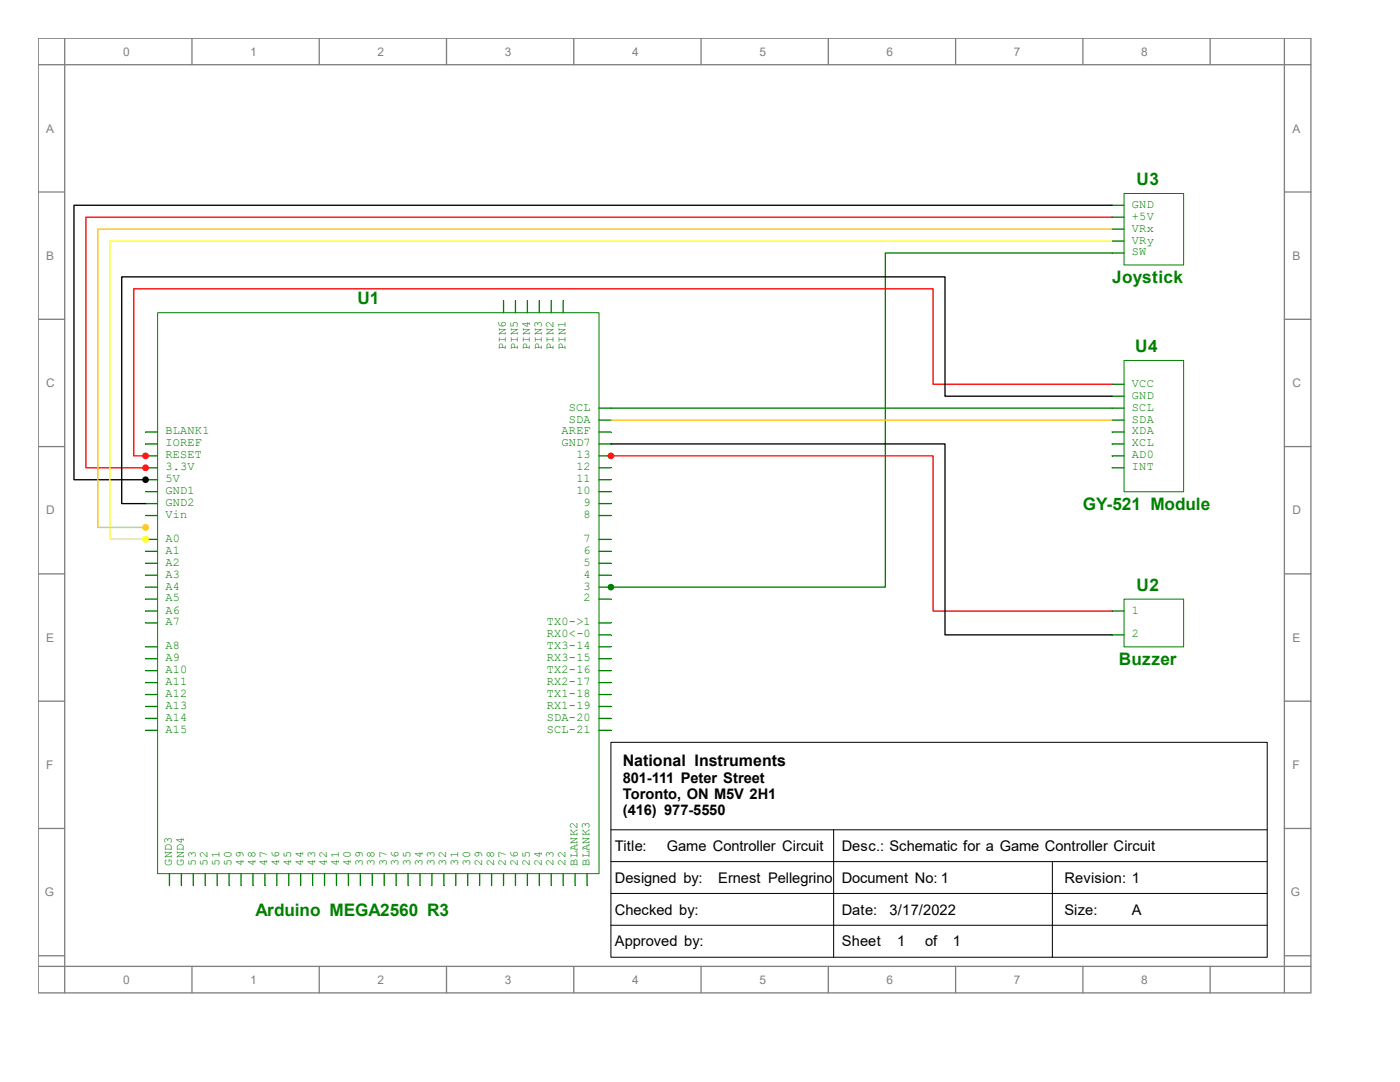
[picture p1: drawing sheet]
<svg xmlns="http://www.w3.org/2000/svg" width="279mm" height="216mm" viewBox="0 0 279 216" stroke-linecap="round" stroke-linejoin="round" font-family="sans-serif">
<g fill="none" stroke="#808080" stroke-width=".26">
<path d="M7.6 7.6h254v190.5h-254zM7.6 12.9h254M12.9 7.6v190.5M38.3 7.6v5.3M63.7 7.6v5.3M89.1 7.6v5.3M114.5 7.6v5.3M139.9 7.6v5.3M165.3 7.6v5.3M190.7 7.6v5.3M216.1 7.6v5.3M241.5 7.6v5.3"/>
<path d="M256.3 7.6v190.5M7.6 38.3h5.3M256.3 38.3h5.3M7.6 63.7h5.3M256.3 63.7h5.3M7.6 89.1h5.3M256.3 89.1h5.3M7.6 114.5h5.3M256.3 114.5h5.3M7.6 139.9h5.3M256.3 139.9h5.3M7.6 165.3h5.3"/>
<path d="M256.3 165.3h5.3M7.6 190.7h5.3M7.6 192.8h254M38.3 192.8v5.3M63.7 192.8v5.3M89.1 192.8v5.3M114.5 192.8v5.3M139.9 192.8v5.3M165.3 192.8v5.3M190.7 192.8v5.3M216.1 192.8v5.3M241.5 192.8v5.3"/>
<path d="M256.3 190.7h5.3"/>
</g>
<path d="M31.5 62.4h88v111.9h-88z" fill="none" stroke="#008000" stroke-width=".2"/>
<path d="M29.1 86.2h2.3" fill="none" stroke="#008000" stroke-width=".26"/>
<path d="M29.1 88.6h2.3" fill="none" stroke="#008000" stroke-width=".26"/>
<path d="M29.1 91h2.3" fill="none" stroke="#008000" stroke-width=".26"/>
<path d="M29.1 93.3h2.3" fill="none" stroke="#008000" stroke-width=".26"/>
<path d="M29.1 95.7h2.3" fill="none" stroke="#008000" stroke-width=".26"/>
<path d="M29.1 98.1h2.3" fill="none" stroke="#008000" stroke-width=".26"/>
<path d="M29.1 100.5h2.3" fill="none" stroke="#008000" stroke-width=".26"/>
<path d="M29.1 102.9h2.3" fill="none" stroke="#008000" stroke-width=".26"/>
<path d="M29.1 107.6h2.3" fill="none" stroke="#008000" stroke-width=".26"/>
<path d="M29.1 110h2.3" fill="none" stroke="#008000" stroke-width=".26"/>
<path d="M29.1 112.4h2.3" fill="none" stroke="#008000" stroke-width=".26"/>
<path d="M29.1 114.8h2.3" fill="none" stroke="#008000" stroke-width=".26"/>
<path d="M29.1 117.2h2.3" fill="none" stroke="#008000" stroke-width=".26"/>
<path d="M29.1 119.5h2.3" fill="none" stroke="#008000" stroke-width=".26"/>
<path d="M29.1 121.9h2.3" fill="none" stroke="#008000" stroke-width=".26"/>
<path d="M29.1 124.3h2.3" fill="none" stroke="#008000" stroke-width=".26"/>
<path d="M29.1 129.1h2.3" fill="none" stroke="#008000" stroke-width=".26"/>
<path d="M29.1 131.4h2.3" fill="none" stroke="#008000" stroke-width=".26"/>
<path d="M29.1 133.8h2.3" fill="none" stroke="#008000" stroke-width=".26"/>
<path d="M29.1 136.2h2.3" fill="none" stroke="#008000" stroke-width=".26"/>
<path d="M29.1 138.6h2.3" fill="none" stroke="#008000" stroke-width=".26"/>
<path d="M29.1 141h2.3" fill="none" stroke="#008000" stroke-width=".26"/>
<path d="M29.1 143.4h2.3" fill="none" stroke="#008000" stroke-width=".26"/>
<path d="M29.1 145.7h2.3" fill="none" stroke="#008000" stroke-width=".26"/>
<path d="M33.8 174.3v2.4" fill="none" stroke="#008000" stroke-width=".26"/>
<path d="M36.2 174.3v2.4" fill="none" stroke="#008000" stroke-width=".26"/>
<path d="M38.6 174.3v2.4" fill="none" stroke="#008000" stroke-width=".26"/>
<path d="M41 174.3v2.4" fill="none" stroke="#008000" stroke-width=".26"/>
<path d="M43.3 174.3v2.4" fill="none" stroke="#008000" stroke-width=".26"/>
<path d="M45.7 174.3v2.4" fill="none" stroke="#008000" stroke-width=".26"/>
<path d="M48.1 174.3v2.4" fill="none" stroke="#008000" stroke-width=".26"/>
<path d="M50.5 174.3v2.4" fill="none" stroke="#008000" stroke-width=".26"/>
<path d="M52.9 174.3v2.4" fill="none" stroke="#008000" stroke-width=".26"/>
<path d="M55.2 174.3v2.4" fill="none" stroke="#008000" stroke-width=".26"/>
<path d="M57.6 174.3v2.4" fill="none" stroke="#008000" stroke-width=".26"/>
<path d="M60 174.3v2.4" fill="none" stroke="#008000" stroke-width=".26"/>
<path d="M62.4 174.3v2.4" fill="none" stroke="#008000" stroke-width=".26"/>
<path d="M64.8 174.3v2.4" fill="none" stroke="#008000" stroke-width=".26"/>
<path d="M67.2 174.3v2.4" fill="none" stroke="#008000" stroke-width=".26"/>
<path d="M69.5 174.3v2.4" fill="none" stroke="#008000" stroke-width=".26"/>
<path d="M71.9 174.3v2.4" fill="none" stroke="#008000" stroke-width=".26"/>
<path d="M74.3 174.3v2.4" fill="none" stroke="#008000" stroke-width=".26"/>
<path d="M76.7 174.3v2.4" fill="none" stroke="#008000" stroke-width=".26"/>
<path d="M79.1 174.3v2.4" fill="none" stroke="#008000" stroke-width=".26"/>
<path d="M81.4 174.3v2.4" fill="none" stroke="#008000" stroke-width=".26"/>
<path d="M83.8 174.3v2.4" fill="none" stroke="#008000" stroke-width=".26"/>
<path d="M86.2 174.3v2.4" fill="none" stroke="#008000" stroke-width=".26"/>
<path d="M88.6 174.3v2.4" fill="none" stroke="#008000" stroke-width=".26"/>
<path d="M91 174.3v2.4" fill="none" stroke="#008000" stroke-width=".26"/>
<path d="M93.3 174.3v2.4" fill="none" stroke="#008000" stroke-width=".26"/>
<path d="M95.7 174.3v2.4" fill="none" stroke="#008000" stroke-width=".26"/>
<path d="M98.1 174.3v2.4" fill="none" stroke="#008000" stroke-width=".26"/>
<path d="M100.5 174.3v2.4" fill="none" stroke="#008000" stroke-width=".26"/>
<path d="M102.9 174.3v2.4" fill="none" stroke="#008000" stroke-width=".26"/>
<path d="M105.3 174.3v2.4" fill="none" stroke="#008000" stroke-width=".26"/>
<path d="M107.6 174.3v2.4" fill="none" stroke="#008000" stroke-width=".26"/>
<path d="M110 174.3v2.4" fill="none" stroke="#008000" stroke-width=".26"/>
<path d="M112.4 174.3v2.4" fill="none" stroke="#008000" stroke-width=".26"/>
<path d="M114.8 174.3v2.4" fill="none" stroke="#008000" stroke-width=".26"/>
<path d="M117.2 174.3v2.4" fill="none" stroke="#008000" stroke-width=".26"/>
<path d="M119.5 145.7h2.4" fill="none" stroke="#008000" stroke-width=".26"/>
<path d="M119.5 143.4h2.4" fill="none" stroke="#008000" stroke-width=".26"/>
<path d="M119.5 141h2.4" fill="none" stroke="#008000" stroke-width=".26"/>
<path d="M119.5 138.6h2.4" fill="none" stroke="#008000" stroke-width=".26"/>
<path d="M119.5 136.2h2.4" fill="none" stroke="#008000" stroke-width=".26"/>
<path d="M119.5 133.8h2.4" fill="none" stroke="#008000" stroke-width=".26"/>
<path d="M119.5 131.4h2.4" fill="none" stroke="#008000" stroke-width=".26"/>
<path d="M119.5 129.1h2.4" fill="none" stroke="#008000" stroke-width=".26"/>
<path d="M119.5 126.7h2.4" fill="none" stroke="#008000" stroke-width=".26"/>
<path d="M119.5 124.3h2.4" fill="none" stroke="#008000" stroke-width=".26"/>
<path d="M119.5 119.5h2.4" fill="none" stroke="#008000" stroke-width=".26"/>
<path d="M119.5 117.2h2.4" fill="none" stroke="#008000" stroke-width=".26"/>
<path d="M119.5 114.8h2.4" fill="none" stroke="#008000" stroke-width=".26"/>
<path d="M119.5 112.4h2.4" fill="none" stroke="#008000" stroke-width=".26"/>
<path d="M119.5 110h2.4" fill="none" stroke="#008000" stroke-width=".26"/>
<path d="M119.5 107.6h2.4" fill="none" stroke="#008000" stroke-width=".26"/>
<path d="M119.5 102.9h2.4" fill="none" stroke="#008000" stroke-width=".26"/>
<path d="M119.5 100.5h2.4" fill="none" stroke="#008000" stroke-width=".26"/>
<path d="M119.5 98.1h2.4" fill="none" stroke="#008000" stroke-width=".26"/>
<path d="M119.5 95.7h2.4" fill="none" stroke="#008000" stroke-width=".26"/>
<path d="M119.5 93.3h2.4" fill="none" stroke="#008000" stroke-width=".26"/>
<path d="M119.5 91h2.4" fill="none" stroke="#008000" stroke-width=".26"/>
<path d="M119.5 88.6h2.4" fill="none" stroke="#008000" stroke-width=".26"/>
<path d="M119.5 86.2h2.4" fill="none" stroke="#008000" stroke-width=".26"/>
<path d="M119.5 83.8h2.4" fill="none" stroke="#008000" stroke-width=".26"/>
<path d="M119.5 81.4h2.4" fill="none" stroke="#008000" stroke-width=".26"/>
<path d="M112.4 60v2.4" fill="none" stroke="#008000" stroke-width=".26"/>
<path d="M110 60v2.4" fill="none" stroke="#008000" stroke-width=".26"/>
<path d="M107.6 60v2.4" fill="none" stroke="#008000" stroke-width=".26"/>
<path d="M105.3 60v2.4" fill="none" stroke="#008000" stroke-width=".26"/>
<path d="M102.9 60v2.4" fill="none" stroke="#008000" stroke-width=".26"/>
<path d="M100.5 60v2.4" fill="none" stroke="#008000" stroke-width=".26"/>
<path d="M224.3 71.9h11.9v26.2h-11.9z" fill="none" stroke="#008000" stroke-width=".2"/>
<path d="M221.9 76.7h2.4" fill="none" stroke="#008000" stroke-width=".26"/>
<path d="M221.9 79.1h2.4" fill="none" stroke="#008000" stroke-width=".26"/>
<path d="M221.9 81.4h2.4" fill="none" stroke="#008000" stroke-width=".26"/>
<path d="M221.9 83.8h2.4" fill="none" stroke="#008000" stroke-width=".26"/>
<path d="M221.9 86.2h2.4" fill="none" stroke="#008000" stroke-width=".26"/>
<path d="M221.9 88.6h2.4" fill="none" stroke="#008000" stroke-width=".26"/>
<path d="M221.9 91h2.4" fill="none" stroke="#008000" stroke-width=".26"/>
<path d="M221.9 93.3h2.4" fill="none" stroke="#008000" stroke-width=".26"/>
<path d="M224.3 38.6h11.9v14.3h-11.9z" fill="none" stroke="#008000" stroke-width=".2"/>
<path d="M221.9 41h2.4" fill="none" stroke="#008000" stroke-width=".26"/>
<path d="M221.9 43.3h2.4" fill="none" stroke="#008000" stroke-width=".26"/>
<path d="M221.9 45.7h2.4" fill="none" stroke="#008000" stroke-width=".26"/>
<path d="M221.9 48.1h2.4" fill="none" stroke="#008000" stroke-width=".26"/>
<path d="M221.9 50.5h2.4" fill="none" stroke="#008000" stroke-width=".26"/>
<path d="M224.3 119.5h11.9v9.6h-11.9z" fill="none" stroke="#008000" stroke-width=".2"/>
<path d="M221.9 121.9h2.4" fill="none" stroke="#008000" stroke-width=".26"/>
<path d="M221.9 50.5h-45.2v66.7h-54.8M121.9 81.4h100M221.9 126.7h2.4" fill="none" stroke="#008000" stroke-width=".26"/>
<path d="M121.9 148.1h131v42.9h-131zM121.9 165.6h131M121.9 171.9h131M121.9 178.3h131M166.4 165.6v25.4M210 171.9v19.1M121.9 184.6h131" fill="none" stroke="#000" stroke-width=".2"/>
<path d="M221.9 41h-207.1v54.7h14.3M221.9 79.1h-33.3v-23.9h-164.3v45.3h4.8M121.9 88.6h66.7v38.1h33.3" fill="none" stroke="#000" stroke-width=".26"/>
<path d="M221.9 43.3h-204.8v50h12M221.9 76.7h-35.7v-19.1h-159.5v33.4h2.4M121.9 91h64.3v30.9h35.7" fill="none" stroke="#f00" stroke-width=".26"/>
<path d="M221.9 48.1h-200v59.5h7.2" fill="none" stroke="#ff0" stroke-width=".26"/>
<path d="M221.9 45.7h-202.4v59.6h9.6M121.9 83.8h100" fill="none" stroke="#ffc000" stroke-width=".26"/>
<circle cx="29.1" cy="95.7" r=".53" fill="#000" stroke="#000" stroke-width=".26"/>
<g fill="#f00" stroke="#f00" stroke-width=".26">
<circle cx="29.1" cy="93.3" r=".53"/>
<circle cx="29.1" cy="91" r=".53"/>
<circle cx="121.9" cy="91" r=".53"/>
</g>
<circle cx="29.1" cy="105.3" r=".53" fill="#ffc000" stroke="#ffc000" stroke-width=".26"/>
<circle cx="29.1" cy="107.6" r=".53" fill="#ff0" stroke="#ff0" stroke-width=".26"/>
<circle cx="121.9" cy="117.2" r=".53" fill="#008000" stroke="#008000" stroke-width=".26"/>
<g font-size="3.4" fill="#008000">
<text x="226.8" y="37">U3</text>
<text x="222" y="56.5">Joystick</text>
<text x="71.4" y="60.7">U1</text>
<text x="226.5" y="70.3">U4</text>
<text x="216.1" y="101.8">GY-521 Module</text>
<text x="226.8" y="117.9">U2</text>
<text x="223.3" y="132.7">Buzzer</text>
<text x="51" y="182.7">Arduino MEGA2560 R3</text>
</g>
<text font-size="3.2" x="124.3" y="152.8">National Instruments</text>
<g font-size="2.9">
<text x="124.3" y="156.3">801-111 Peter Street</text>
<text x="124.3" y="159.5">Toronto, ON M5V 2H1</text>
<text x="124.3" y="162.6">(416) 977-5550</text>
<text x="122.7" y="169.8">Title:</text>
<text x="133.1" y="169.8">Game Controller Circuit</text>
<text x="168" y="169.8">Desc.: Schematic for a Game Controller Circuit</text>
<text x="122.7" y="176.1">Designed by:</text>
<text x="143.3" y="176.1">Ernest Pellegrino</text>
<text x="168" y="176.1">Document No: 1</text>
<text x="212.4" y="176.1">Revision: 1</text>
<text x="122.7" y="182.5">Checked by:</text>
<text x="168" y="182.5">Date:</text>
<text x="177.5" y="182.5">3/17/2022</text>
<text x="212.4" y="182.5">Size:</text>
<text x="225.9" y="182.5">A</text>
<text x="122.7" y="188.8">Approved by:</text>
<text x="168" y="188.8">Sheet</text>
<text x="179.1" y="188.8">1</text>
<text x="184.6" y="188.8">of</text>
<text x="190.2" y="188.8">1</text>
</g>
<g font-size="2.4" fill="#808080">
<text x="24.6" y="11.1">0</text>
<text x="50" y="11.1">1</text>
<text x="75.4" y="11.1">2</text>
<text x="100.8" y="11.1">3</text>
<text x="126.2" y="11.1">4</text>
<text x="151.6" y="11.1">5</text>
<text x="177" y="11.1">6</text>
<text x="202.4" y="11.1">7</text>
<text x="227.8" y="11.1">8</text>
<text x="9.2" y="26.5">A</text>
<text x="257.9" y="26.5">A</text>
<text x="9.2" y="51.9">B</text>
<text x="257.9" y="51.9">B</text>
<text x="9.2" y="77.3">C</text>
<text x="257.9" y="77.3">C</text>
<text x="9.2" y="102.7">D</text>
<text x="257.9" y="102.7">D</text>
<text x="9.2" y="128.1">E</text>
<text x="257.9" y="128.1">E</text>
<text x="9.2" y="153.5">F</text>
<text x="257.9" y="153.5">F</text>
<text x="8.9" y="178.9">G</text>
<text x="257.6" y="178.9">G</text>
<text x="24.6" y="196.3">0</text>
<text x="50" y="196.3">1</text>
<text x="75.4" y="196.3">2</text>
<text x="100.8" y="196.3">3</text>
<text x="126.2" y="196.3">4</text>
<text x="151.6" y="196.3">5</text>
<text x="177" y="196.3">6</text>
<text x="202.4" y="196.3">7</text>
<text x="227.8" y="196.3">8</text>
</g>
<g font-size="2.4" fill="#008000">
<text x="225.9" y="41.4">GND</text>
<text x="225.9" y="43.8">+5V</text>
<text x="225.9" y="46.2">VRx</text>
<text x="225.9" y="48.6">VRy</text>
<text x="225.9" y="51">SW</text>
<text x="101" y="69.9" transform="rotate(-90 101 69.9)">PIN6</text>
<text x="103.3" y="69.9" transform="rotate(-90 103.3 69.9)">PIN5</text>
<text x="105.7" y="69.9" transform="rotate(-90 105.7 69.9)">PIN4</text>
<text x="108.1" y="69.9" transform="rotate(-90 108.1 69.9)">PIN3</text>
<text x="110.5" y="69.9" transform="rotate(-90 110.5 69.9)">PIN2</text>
<text x="112.9" y="69.9" transform="rotate(-90 112.9 69.9)">PIN1</text>
<text x="225.9" y="77.2">VCC</text>
<text x="113.5" y="81.9">SCL</text>
<text x="225.9" y="79.5">GND</text>
<text x="225.9" y="81.9">SCL</text>
<text x="33" y="86.7">BLANK1</text>
<text x="33" y="89.1">IOREF</text>
<text x="112.1" y="89.1">GND7</text>
<text x="112.1" y="86.7">AREF</text>
<text x="113.5" y="84.3">SDA</text>
<text x="225.9" y="84.3">SDA</text>
<text x="225.9" y="86.7">XDA</text>
<text x="225.9" y="89.1">XCL</text>
<text x="33" y="91.4">RESET</text>
<text x="33" y="93.9">3.3V</text>
<text x="115" y="93.9">12</text>
<text x="115" y="91.4">13</text>
<text x="225.9" y="91.4">AD0</text>
<text x="225.9" y="93.9">INT</text>
<text x="33" y="96.2">5V</text>
<text x="33" y="98.6">GND1</text>
<text x="33" y="101">GND2</text>
<text x="115" y="98.6">10</text>
<text x="115" y="96.2">11</text>
<text x="116.5" y="101">9</text>
<text x="33" y="103.4">Vin</text>
<text x="116.5" y="103.4">8</text>
<text x="33" y="108.1">A0</text>
<text x="33" y="110.5">A1</text>
<text x="33" y="112.9">A2</text>
<text x="116.5" y="112.9">5</text>
<text x="116.5" y="110.5">6</text>
<text x="116.5" y="108.1">7</text>
<text x="33" y="115.3">A3</text>
<text x="33" y="117.6">A4</text>
<text x="116.5" y="117.6">3</text>
<text x="116.5" y="115.3">4</text>
<text x="33" y="120">A5</text>
<text x="33" y="122.4">A6</text>
<text x="33" y="124.8">A7</text>
<text x="109.1" y="124.8">TX0-&gt;1</text>
<text x="116.5" y="120">2</text>
<text x="225.9" y="122.4">1</text>
<text x="33" y="129.5">A8</text>
<text x="33" y="132">A9</text>
<text x="109.1" y="132">RX3-15</text>
<text x="109.1" y="129.5">TX3-14</text>
<text x="109.1" y="127.2">RX0&lt;-0</text>
<text x="225.9" y="127.2">2</text>
<text x="33" y="134.3">A10</text>
<text x="33" y="136.7">A11</text>
<text x="109.1" y="136.7">RX2-17</text>
<text x="109.1" y="134.3">TX2-16</text>
<text x="33" y="139.1">A12</text>
<text x="33" y="141.5">A13</text>
<text x="33" y="143.8">A14</text>
<text x="109.1" y="143.8">SDA-20</text>
<text x="109.1" y="141.5">RX1-19</text>
<text x="109.1" y="139.1">TX1-18</text>
<text x="33" y="146.2">A15</text>
<text x="109.1" y="146.2">SCL-21</text>
<text x="34.3" y="172.7" transform="rotate(-90 34.3 172.7)">GND3</text>
<text x="36.7" y="172.7" transform="rotate(-90 36.7 172.7)">GND4</text>
<text x="39.1" y="172.7" transform="rotate(-90 39.1 172.7)">53</text>
<text x="41.4" y="172.7" transform="rotate(-90 41.4 172.7)">52</text>
<text x="43.8" y="172.7" transform="rotate(-90 43.8 172.7)">51</text>
<text x="46.2" y="172.7" transform="rotate(-90 46.2 172.7)">50</text>
<text x="48.6" y="172.7" transform="rotate(-90 48.6 172.7)">49</text>
<text x="51" y="172.7" transform="rotate(-90 51 172.7)">48</text>
<text x="53.3" y="172.7" transform="rotate(-90 53.3 172.7)">47</text>
<text x="55.7" y="172.7" transform="rotate(-90 55.7 172.7)">46</text>
<text x="58.1" y="172.7" transform="rotate(-90 58.1 172.7)">45</text>
<text x="60.5" y="172.7" transform="rotate(-90 60.5 172.7)">44</text>
<text x="62.9" y="172.7" transform="rotate(-90 62.9 172.7)">43</text>
<text x="65.2" y="172.7" transform="rotate(-90 65.2 172.7)">42</text>
<text x="67.6" y="172.7" transform="rotate(-90 67.6 172.7)">41</text>
<text x="70" y="172.7" transform="rotate(-90 70 172.7)">40</text>
<text x="72.4" y="172.7" transform="rotate(-90 72.4 172.7)">39</text>
<text x="74.8" y="172.7" transform="rotate(-90 74.8 172.7)">38</text>
<text x="77.2" y="172.7" transform="rotate(-90 77.2 172.7)">37</text>
<text x="79.5" y="172.7" transform="rotate(-90 79.5 172.7)">36</text>
<text x="81.9" y="172.7" transform="rotate(-90 81.9 172.7)">35</text>
<text x="84.3" y="172.7" transform="rotate(-90 84.3 172.7)">34</text>
<text x="86.7" y="172.7" transform="rotate(-90 86.7 172.7)">33</text>
<text x="89.1" y="172.7" transform="rotate(-90 89.1 172.7)">32</text>
<text x="91.4" y="172.7" transform="rotate(-90 91.4 172.7)">31</text>
<text x="93.8" y="172.7" transform="rotate(-90 93.8 172.7)">30</text>
<text x="96.2" y="172.7" transform="rotate(-90 96.2 172.7)">29</text>
<text x="98.6" y="172.7" transform="rotate(-90 98.6 172.7)">28</text>
<text x="101" y="172.7" transform="rotate(-90 101 172.7)">27</text>
<text x="103.3" y="172.7" transform="rotate(-90 103.3 172.7)">26</text>
<text x="105.7" y="172.7" transform="rotate(-90 105.7 172.7)">25</text>
<text x="108.1" y="172.7" transform="rotate(-90 108.1 172.7)">24</text>
<text x="110.5" y="172.7" transform="rotate(-90 110.5 172.7)">23</text>
<text x="112.9" y="172.7" transform="rotate(-90 112.9 172.7)">22</text>
<text x="115.3" y="172.7" transform="rotate(-90 115.3 172.7)">BLANK2</text>
<text x="117.6" y="172.7" transform="rotate(-90 117.6 172.7)">BLANK3</text>
</g>
</svg>
